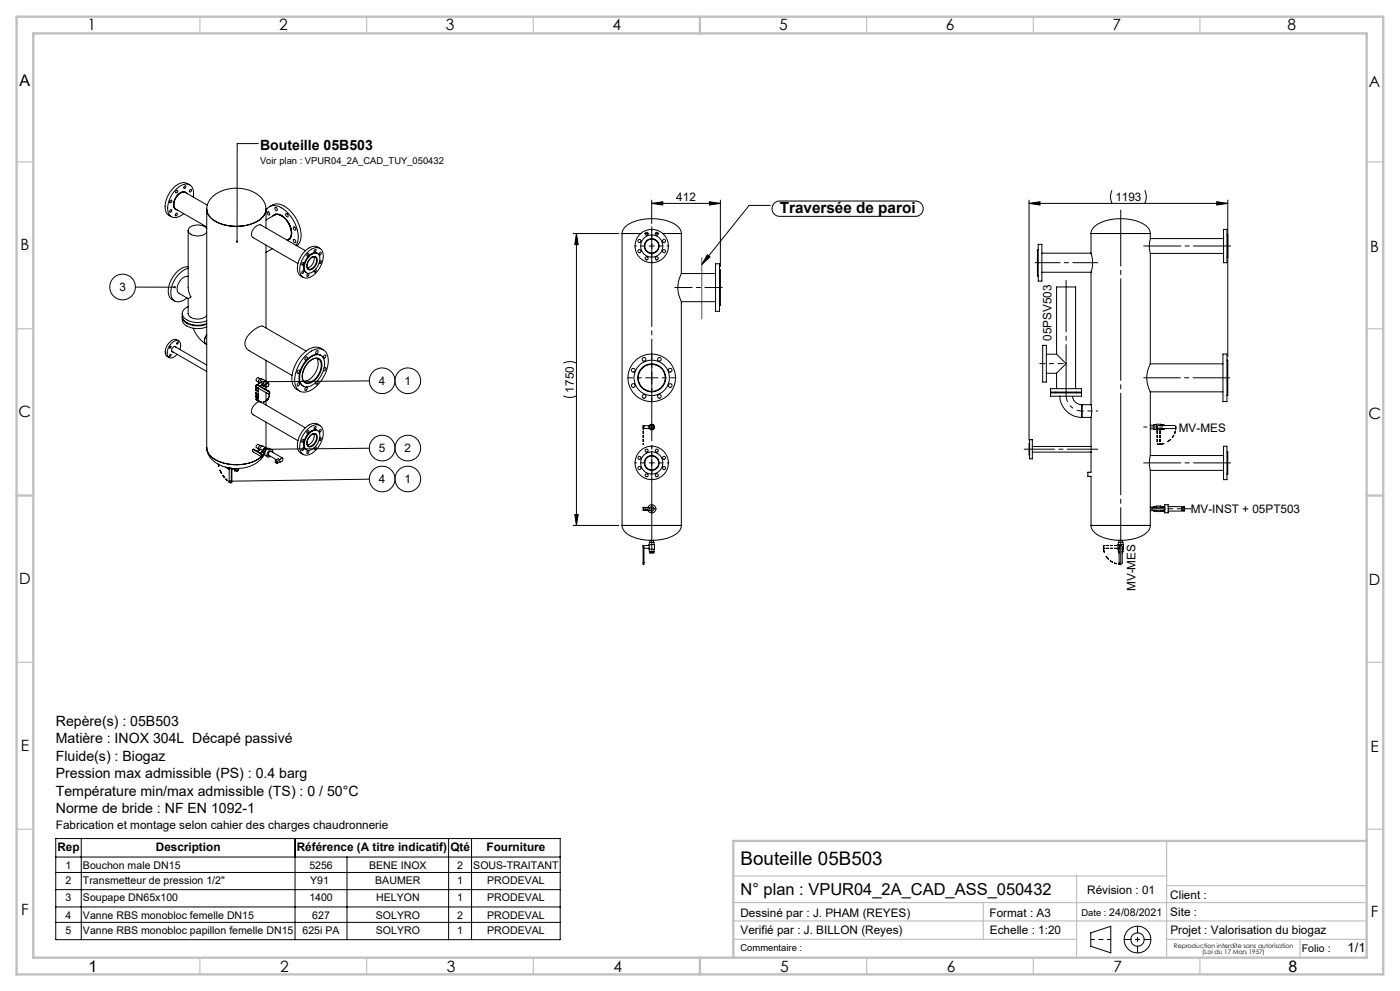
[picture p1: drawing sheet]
<svg xmlns="http://www.w3.org/2000/svg" width="420mm" height="297mm" viewBox="0 0 420 297" stroke-linecap="round" stroke-linejoin="round" font-family="sans-serif">
<g fill="none" stroke="#000" stroke-width=".3">
<path d="M52.9 57.2a.32 .32 0 0 1 .5 0 .32 .32 0 0 1-.2 .5l-.4 .1zM55.2 57.5l.4 .2M55.4 55.8v-.1a.34 .34 0 0 1 .3 .5 .34 .34 0 0 1-.5 .1zM55.6 57.7a3 3 0 0 0-3.3 2.7l-.2 1.3 .6 .9M55.6 57.7a3.2 3.2 0 0 0-3.4 3v1.4l.5 .5M55.6 57.7l6.6 3.8M56.1 58a1.88 1.88 0 0 0-3 .7 3.2 3.2 0 0 0-.5 4.1l.6 .1M56.9 55.4l-.7-.4a4.1 4.1 0 0 0-4.8 2 6.6 6.6 0 0 0-1.3 7l1.3 .9M57.1 56.8a.33 .33 0 0 1 .3 .5 .33 .33 0 0 1-.6 0zM58 59.1a2.75 2.75 0 0 0-2.2-3.9 7.3 7.3 0 0 0-5.4 6 3 3 0 0 0 1.5 3.9 3.7 3.7 0 0 0 3.2-1.1M77.5 43h-6.3l-.1 29.4M195.5 60v7"/>
<path d="M216.1 60v19.9M308.7 60v71.9M333.6 57l-.4 1.5v.9l.4 1.6M343.4 57l.5 1.8-.5 2.2M368.3 60v47M51.1 62.9l.1-.1a.36 .36 0 0 1 .2 .5 .36 .36 0 0 1-.5 .2zM51.2 60.1a.39 .39 0 0 1 .4 .4 .39 .39 0 0 1-.6 .3zM52.4 62.5l.3 .1M52.7 62.6l9.3 5.4M52.8 64a.39 .39 0 0 1 .4 .4 .39 .39 0 0 1-.5 .3zM56.4 69.1v17.1l.3 1.4 .6 1.4-.9 .5M62 62.7a6.8 6.8 0 0 1 5.8-5.9 10.7 10.7 0 0 1 11.2 3.3l.5 1 .3 1.6"/>
<path d="M62 62.6a5.3 5.3 0 0 0 4.4 4.5 12.7 12.7 0 0 0 12.3-1.9l.9-1.3 .2-1.3M62 62.7a5.6 5.6 0 0 0 4.9 4.6 12.7 12.7 0 0 0 11.9-2.2l.8-1.3 .2-1.1M62 68.5a3.6 3.6 0 0 0-5.5 .3 2.32 2.32 0 0 0 2.8 1.9 3.2 3.2 0 0 0 2.7-1.1M62 62.7v71.5M79.8 63.2a2.98 2.98 0 0 1 4.7-.9 10.3 10.3 0 0 1 4.7 10.4l-.4 .8M79.8 62.7v5.6M79.8 73.4v24.9M80.2 63.5a.54 .54 0 0 1 .6 .3 .54 .54 0 0 1-.2 .6l-.4-.4zM80.9 61.9l.8-.4a4.8 4.8 0 0 1 5.5 1.9 9.3 9.3 0 0 1 2.7 9.3l-.9 1M81.7 74.5l-1.9 1.1M81.8 64.8a2.35 2.35 0 0 1 3.6 .5 5.6 5.6 0 0 1 1.7 6.1l-.9 .6M82.3 64.4a3.9 3.9 0 0 1 4.4 2.7 3.6 3.6 0 0 1-.1 4.6l-.1 .1"/>
<path d="M82.3 64.4a3.5 3.5 0 0 1 4.1 2.2 4 4 0 0 1 .2 5.1l-.1 .1M82.3 64.4l-2.5 1.5M82.5 62.2a.55 .55 0 0 1 .6 .3 .55 .55 0 0 1-.2 .6l-.4-.5zM82.7 64.2h.1M82.8 64.2l-.5 .3M85.7 64.1a.52 .52 0 0 1 .6 .3 .52 .52 0 0 1-.1 .6l-.4-.4zM86.5 71.8l-.4 .2M87 71.5v.1M87 71.5l-.5 .3M88 71.8a.52 .52 0 0 1 .6 .3 .52 .52 0 0 1-.1 .6l-.4-.2zM88 68.1a.52 .52 0 0 1 .6 .2 .52 .52 0 0 1-.1 .7l-.4-.4zM90.7 78.8v-.1a.32 .32 0 0 1 .5 .2 .32 .32 0 0 1-.3 .4h-.4z"/>
<path d="M91.6 75.1l-13.4-7.7a2.79 2.79 0 0 0-2.5 3.6l13.7 8M92 75.8a3.2 3.2 0 0 1 4.3-1.1 5.4 5.4 0 0 1-.9 6.3 4 4 0 0 1-4.4 2.1 3.8 3.8 0 0 1-.5-4.8zM92.3 76.1v-.1a.33 .33 0 0 1 .3 .5 .33 .33 0 0 1-.6 0zM92.8 76.8a1.76 1.76 0 0 1 3-.3 4.5 4.5 0 0 1-3.3 5.4 1.95 1.95 0 0 1-1.1-2.8l.6-1.4zM93.1 77.5a.99 .99 0 0 1 1-.6 .99 .99 0 0 1 .9 .9 2.47 2.47 0 0 1-2.5 2.8 2.28 2.28 0 0 1 .6-3.1zM93.1 77.5a1.16 1.16 0 0 1 1.6-.6 1.16 1.16 0 0 1 .4 1.7 2.25 2.25 0 0 1-2.7 2.1 2.48 2.48 0 0 1 .7-3.2zM94.2 76.9a2.88 2.88 0 0 1-2 3.4M94.4 74.9v-.1a.34 .34 0 0 1 .5 .2 .34 .34 0 0 1-.3 .5l-.4-.1zM95.3 76a2.52 2.52 0 0 0-3.3 1.5 3.1 3.1 0 0 0-.2 4.2h.2M95.9 78.3a.3 .3 0 0 1 .5-.1 .3 .3 0 0 1-.2 .5l-.2 .2-.3-.1M96 74.4l-.8-.4a3.9 3.9 0 0 0-4.4 2.1 5.6 5.6 0 0 0-.9 6.3l1 .7M96 75.7a.34 .34 0 0 1 .3 .5 .34 .34 0 0 1-.6 0z"/>
<path d="M171.9 70h13.7M172.9 70l.6 3.3h-1.1zM172.9 70v87.5M186.6 70a4.7 4.7 0 0 1 4-3.7 14.6 14.6 0 0 1 12.7 1.6l.9 1.1 .2 1M186.6 70h5.6zM186.6 70v87.5M193.5 70h1zM195.4 73.7h.3M195.5 73.6v.3M195.5 61l3.3-.5v1zM195.5 61h20.6M196.6 70h.9z"/>
<path d="M198.8 70h5.6zM204.4 70v12M212.2 76.4l.8 .6-2.5 2.3zM212.8 60.5l3.3 .5-3.3 .5zM214.7 79.1h1.2v14.2h-1.2zM231.1 61.6h-6.3l-14.3 17.7M232.3 60.9l1.4-.6h41a2.29 2.29 0 0 1 2.3 2.2 2.29 2.29 0 0 1-2.3 2.3h-40.8a2.3 2.3 0 0 1-2.1-1.4 2.3 2.3 0 0 1 .5-2.5zM308.7 61l3.3-.5v1zM308.7 61h59.6M311.5 73.2h1.1v11h-1.1zM311.5 74.8h-.3v7.9h.3M312.6 75.9h14.7"/>
<path d="M327.3 70a4.7 4.7 0 0 1 4-3.7 14.6 14.6 0 0 1 12.7 1.6l.9 1.1 .2 1M327.3 75.9l.5 2.8-.5 2.9M327.3 70h17.8M327.3 70v5.9M345.1 71.5a8.8 8.8 0 0 0 0 4.4M345.1 75.9h22M345.1 70v1.5h22M345.1 75.9v33.1M365 60.5l3.3 .5-3.3 .5zM367.1 68.8h1v9.9h-1zM368.1 70.4h.2v6.7h-.2M40.6 86l11.8 .1"/>
<path d="M54.7 94.9a3.6 3.6 0 0 0 3.8 2.7l2.3-.1 1.2-.3M54.7 95v.8a3.8 3.8 0 0 0 4.1 2.7l2-.1 1.2-.4M54.7 94v.8a3.8 3.8 0 0 0 4.1 2.6l2-.1 1.2-.3M56.4 89.5v4.5a3.2 3.2 0 0 0 4.4 1.4l1.2-.9M56.4 82.9a3.6 3.6 0 0 0-3.2 4.1l.3 .8 2.9 1.7M56.4 80a6.2 6.2 0 0 0-5.2 4.3 4.2 4.2 0 0 0 .4 5.4l.8 .5M56.4 80.5a7.7 7.7 0 0 0-4.9 8.6 2.43 2.43 0 0 0 4 .6l.6-.4M56.4 91.9a2.09 2.09 0 0 0-1.2 3.3 6.6 6.6 0 0 0 6.8 .9M58 98.4a9.2 9.2 0 0 0 3.7 4.6M62 98h.1M90.7 81.3l.1-.1a.33 .33 0 0 1 .3 .4 .33 .33 0 0 1-.6 .1zM92.3 82.1a.33 .33 0 0 1 .5 .2 .33 .33 0 0 1-.4 .4h-.4z"/>
<path d="M92.5 80.6h.1M94.6 80.7a.36 .36 0 0 1 .2 .6 .36 .36 0 0 1-.6 0l.1-.2M204.4 82l-.1 .2a9 9 0 0 0 .1 8.2M204.4 90.4h10.3M204.4 82h10.3M204.4 90.4v67.1M215.9 80.9h.2v10.6h-.2M312.6 81.6h14.7M327.3 81.6v39.7M50.9 103.9h.1a.27 .27 0 0 1 .4 .1 .27 .27 0 0 1-.3 .3h-.2zM50.9 106.4a.27 .27 0 0 1 .5 0 .27 .27 0 0 1-.2 .3h-.3zM51.5 105.3l10.5 6"/>
<path d="M52.4 103.8l9.6 5.6M52.8 104.1a.85 .85 0 0 0-1 0 .85 .85 0 0 0-.3 1l.1 .3 .4 .1M53.1 102.6h.1a.23 .23 0 0 1 .2 .2 .23 .23 0 0 1-.1 .2 .23 .23 0 0 1-.3-.1zM53.6 102.2l-.6-.4a3.1 3.1 0 0 0-3.3 2.7v1.8l1 .9M54 104.7a1.73 1.73 0 0 0-.9-2.6 3.7 3.7 0 0 0-2.6 4.9 1.83 1.83 0 0 0 2.6-.8M61.7 103l.3 .2M62 100.4a1.96 1.96 0 0 0-.3 2.6 1.95 1.95 0 0 1 .3-2.6zM76.8 116.6v.5l.1-.5M76.8 115.6v.5M76.8 117.6v.5M76.8 118.6v.5M76.8 116.6h.1"/>
<path d="M76.8 118.1h.1M76.8 117.6h.1M76.8 119.1h.1M76.8 115.6h.1M76.8 116.1h.1M76.8 115.6l.6 .8M76.8 118.6h.1M76.9 119.7l.5 .2M76.9 119.7l.4 .4 .9 .3M76.9 115.7l-.1 .4M76.9 119.6l.4 .4M76.9 115.4h.3"/>
<path d="M76.9 119.6v.1M77 115.3l1.4-.7 .2 .7-.6 .4M77.1 115.4l-.3 .2M77.1 115.4l3.4 1.9M77.2 115.4h-.1M77.2 115.4l3.4 1.8M77.4 119.9h.1M77.4 119.9l-.1 .1 .8 .4M77.4 119.9l-.1 .1M77.4 116.9l.1 .5zM77.4 117.9v.6M77.4 119v.5"/>
<path d="M77.4 116.9h.1M77.4 118.4v.1M77.4 119.4v.1M77.4 116.4h.1M77.4 113.2a.61 .61 0 0 0-.5 .9l.6 .4M77.4 119.9v.1M77.4 116.3l3.4 1.7M77.4 117.9v.1M77.4 118.9v.1M77.5 113.2l.5 .3M77.5 116.3l-.1 .1M78.5 115.4l.5 .3"/>
<path d="M78.6 113.7l-.3-.2a.75 .75 0 0 0-.7 .5 .75 .75 0 0 0 .2 .9M79.5 115.6l.2 .1M79.5 115.6l.5 .4M79.6 115.1v.2M79.7 115.7l.3 .3M79.7 114.9l.3 .2M79.7 114.9l-.2 .7M79.8 108v6.2l-.9-.5a.99 .99 0 0 0-1 1.2M79.8 116v.7M79.8 117.6v3.8M80 114.5a.58 .58 0 0 0-.7-.2 .58 .58 0 0 0-.4 .5l-.1 .7 .5 .2M80 115.1l-.3 .6"/>
<path d="M80.3 114.6l-.5-.3a.83 .83 0 0 0-.7 1.3l.5 .3M80.4 119.6l-.3 .4M80.4 119.6h.1M80.4 114.8a.66 .66 0 0 0-.9 .2 .66 .66 0 0 0 .2 .9M80.4 114.8l.3 .3-.3 .6-.4 .3M80.4 114.8l-.4 .3M80.4 114.8l-.2-.2-.5 .3M80.5 117.3l.3 .6M80.6 117.2l.4 .4-.2 .4M80.6 117.2l-.1 .1M80.7 118.8l-.2 .4M80.7 118.8l-.1 .4"/>
<path d="M80.7 118.8h.1M80.8 118v.4M80.8 118l-.1 .1M80.8 117.9v.5M89.4 114.9a.35 .35 0 0 1 .5-.1 .35 .35 0 0 1-.1 .6 .37 .37 0 0 1-.6 .2 .37 .37 0 0 1 .1-.7zM89.4 111.1a.36 .36 0 0 1 .5 0 .36 .36 0 0 1-.1 .5 .37 .37 0 0 1-.6 .2 .37 .37 0 0 1 .1-.6zM91.5 114.5v.1M91.7 106.5a4.7 4.7 0 0 1 5.3-1.6 5.1 5.1 0 0 1 1 5.9 9.7 9.7 0 0 1-6.3 6.7 2.94 2.94 0 0 1-3.3-3.4 11.3 11.3 0 0 1 3.3-7.6zM91.7 107.1a.36 .36 0 0 1 .6 .1 .36 .36 0 0 1-.3 .5 .36 .36 0 0 1-.6 .1 .36 .36 0 0 1 .2-.6zM91.7 116.1a.38 .38 0 0 1 .6 .1 .38 .38 0 0 1-.3 .6 .36 .36 0 0 1-.6 .1 .36 .36 0 0 1 .2-.6zM91.8 105.2l-12.9-7.4a5.8 5.8 0 0 0-4.6 2.9 2.81 2.81 0 0 0 .4 4.4l12.9 7.4M92.1 108a3.4 3.4 0 0 1 4.5-1.2 5.7 5.7 0 0 1-.9 6.6 4.1 4.1 0 0 1-4.7 2.3 4.1 4.1 0 0 1-.5-5.2z"/>
<path d="M92.3 108.8a2.63 2.63 0 0 1 3.8-1 5.1 5.1 0 0 1-1.6 6.1 2.15 2.15 0 0 1-3.6 .2 5.4 5.4 0 0 1 1.4-5.3zM92.5 108.7a2.38 2.38 0 0 1 3.4-.8 5.3 5.3 0 0 1-2.5 6.5 1.75 1.75 0 0 1-2.1 0 1.75 1.75 0 0 1-.6-2 6.3 6.3 0 0 1 1.8-3.7zM94.8 105.3a.37 .37 0 0 1 .6-.2 .37 .37 0 0 1-.1 .7 .37 .37 0 0 1-.6 .2 .37 .37 0 0 1 .1-.7zM95 107.4a5.3 5.3 0 0 1-2.5 6.5l-1.4 .3M95.2 114.1a.47 .47 0 0 1 .1 .7 .47 .47 0 0 1-.6 .1v-.3M96.3 106.5a3.4 3.4 0 0 0-4.2 1.3 6.6 6.6 0 0 0-1.9 7.3l.8 .6M97 104.8l-.8-.5a4.6 4.6 0 0 0-5.3 1.8 10.1 10.1 0 0 0-3.1 9l.9 1.3 1.2 .8M97.2 106.6a.34 .34 0 0 1 .5-.1 .34 .34 0 0 1-.1 .6 .38 .38 0 0 1-.6 .2 .38 .38 0 0 1 .1-.7zM97.2 110.3a.36 .36 0 0 1 .6 0 .36 .36 0 0 1-.2 .5l-.3 .3-.3-.1M110.8 114.2l-32.3 .2M169 118.6l1.5 .5 1.5-.1 .9-.4M169 108.8l1.8-.4 2.1 .4"/>
<path d="M195.4 113.2h.3M195.5 113.1v.3M312.8 103.5h1.1v11h-1.1zM313.9 106.1h3.1M313.9 111.9h3.1M315.2 117.8h9.2v.9h-9.2zM315.2 116.5h9.2v1h-9.2zM316.8 117.5v.3M317 106.1l2.8 2.9-2.8 2.9M317 106.1v-20.1h5.7v30.5M317 111.9v4.6M317.9 118.7a6.6 6.6 0 0 0 6.7 6.4"/>
<path d="M321.7 118.7a2.79 2.79 0 0 0 2.9 2.6M322.9 117.5v.3M345.1 109l-.1 .3a8.9 8.9 0 0 0 .1 8.1M345.1 117.4h21.8M345.1 109h21.8M345.1 117.4v10.1M366.9 106.1h1.2v14.3h-1.2zM368.1 107.9h.2v10.6h-.2M62 134.2a7.1 7.1 0 0 0 6.5 6 10.2 10.2 0 0 0 10.7-3.7l.2-.5M62 134.2a5.5 5.5 0 0 0 4.6 4.4 12.7 12.7 0 0 0 12.2-2.1l.5-.8a9.9 9.9 0 0 1-8.8 3.6 9.1 9.1 0 0 1-8.2-4zM65.5 139.2l.1 .4M65.6 139.6l-.1-.5 .1 .6"/>
<path d="M65.6 139.6v.1M65.6 139.6h.1M76 134.8h-.3l.2 .6 2.5 1.4 .1-.3-.3-.5M76 134.8l2.2 1.2M76.2 134.7h-.4M76.2 134.7l-.2 .1M76.2 134.7l2.2 1.2M77.2 135.2l1.2-.5 .2 .6-.6 .4M77.3 120l.9 .4M77.4 133.2a.64 .64 0 0 0-.5 1l.6 .3M77.5 133.2l.5 .3M78.1 120.4h.1"/>
<path d="M78.2 120.4h.1M78.2 120.5a2.79 2.79 0 0 0-2.5 3.6l13.7 8M78.2 120.5l13.4 7.7M78.4 135.9l.3 .4-.2 .5M78.4 135.9l-.2 .1M78.5 135.4l.5 .3M78.6 133.7l-.3-.2a.75 .75 0 0 0-.7 .5 .75 .75 0 0 0 .2 .9M79.4 136l.2 .5 .8 .4M79.7 120.3l-.6 .1M79.7 120.2l-.6 .2M79.8 134.2h.1M79.8 126.5v7.7"/>
<path d="M79.8 134.2l-.9-.5a.99 .99 0 0 0-1 1.2M80 134.5a.58 .58 0 0 0-.7-.2 .58 .58 0 0 0-.4 .5l-.1 .7 .5 .2M80 134.6l-.4 .4-.2 .7M80.1 134.5l-.3-.2a.83 .83 0 0 0-.7 1.3l.3 .2M81.6 134.8l-.7-.4a1.48 1.48 0 0 0-1.5 1.6M81.8 135.6a.65 .65 0 0 0-.4-.9 .65 .65 0 0 0-.8 .5 .98 .98 0 0 0-.5 .9 .98 .98 0 0 0 .6 .9l.4-.2M82.6 138l.5 .3M82.6 138v.6l.5 .3M83.1 138.3v.6M84 137.8l.1-.1a.47 .47 0 0 1 .7-.4 .47 .47 0 0 1-.1 .8l-.5 .4-.2-.1M84 138.4h.1M84 138.4l-.9 .5"/>
<path d="M84 137.8l-.9 .5M84 137.8l-.5-.3-.9 .5M84.7 137.3l-3.4-2a.76 .76 0 0 0-.7 1.2l2.3 1.3M90.7 134.4v-.1a.34 .34 0 0 1 .5 .2 .34 .34 0 0 1-.3 .4h-.4zM90.7 131.9v-.1a.34 .34 0 0 1 .5 .2 .34 .34 0 0 1-.3 .4h-.4zM92.2 128.7a2.88 2.88 0 0 1 4.2-.8 6 6 0 0 1-1.5 6.9 3.2 3.2 0 0 1-4.3 1.1 5.7 5.7 0 0 1 1.1-6.5zM92.3 129.1a.35 .35 0 0 1 .5 .2 .35 .35 0 0 1-.4 .5h-.3zM92.3 135.2a.35 .35 0 0 1 .5 .2 .35 .35 0 0 1-.4 .4l-.3 .1zM92.5 133.7h.1M92.8 129.9a1.78 1.78 0 0 1 3-.3 4.4 4.4 0 0 1-3.5 5.4 2.07 2.07 0 0 1-.8-3.1zM93.1 130.6a1.05 1.05 0 0 1 1.8 0 2.57 2.57 0 0 1-2.4 3.1 2.25 2.25 0 0 1 .6-3.1zM93.1 130.6a1.16 1.16 0 0 1 1.6-.6 1.16 1.16 0 0 1 .4 1.7 2.39 2.39 0 0 1-2.6 2.1 2.37 2.37 0 0 1 .6-3.2z"/>
<path d="M94.2 130a2.9 2.9 0 0 1-2 3.4M94.4 128v-.1a.32 .32 0 0 1 .5 .2 .32 .32 0 0 1-.3 .4h-.4zM94.6 133.8a.36 .36 0 0 1 .2 .6 .36 .36 0 0 1-.6 0l.1-.2M95.3 129.1a2.69 2.69 0 0 0-3.4 1.6 3 3 0 0 0-.1 4l.2 .1M95.9 131.4a.31 .31 0 0 1 .5-.1 .31 .31 0 0 1-.2 .5l-.3 .2-.2-.1M96 128.8v-.1a.33 .33 0 0 1 .3 .5 .33 .33 0 0 1-.6 .1zM96 127.5l-.8-.4a3.9 3.9 0 0 0-4.4 2.1 5.6 5.6 0 0 0-.9 6.3l1 .7M110.8 134.3l-31.4 .4M192.9 129.2l.1 .7zM192.9 130.5l.1 .6zM192.9 131.7l.1 .6zM192.9 133l.1 .2z"/>
<path d="M192.9 128l.1 .6zM192.9 128v-.5h.3v.9h-.2M193.2 128.4h1.6M193.2 127.6h1.6M195.2 127.4h.7l.3 .6-.3 .6h-.7l-.4-.6zM195.4 138.7h.3M195.4 128h.3M195.5 127.9v.2M195.5 138.6v.3M308.9 131.8h.8v5.7h-.8zM308.9 133h-.2v3.3h.2M309.7 133.8h17.6"/>
<path d="M309.7 135.5h17.6M324.6 121.3v3.8M324.6 125.1h2.7M324.6 121.3h2.7M327.3 121.3l.2 1.4-.2 2.4M327.3 133.8v1.7M327.3 135.5v6h-.9v1.3h.9v14.7M327.3 125.1v8.7M345.1 136.5a8.9 8.9 0 0 0 0 4.5M345.1 127.5v1M345.1 128.5h1.1M345.1 127.5h1.1"/>
<path d="M345.1 136.5h22M345.1 128.5v8M346.9 127.3h-.7v1.4h.7M347.1 128l.5-.5h4.7a.71 .71 0 0 1 .4 1.1v-.4l-.3 .2h-4.8l-.4-.4M347.1 128h.1M347.1 129.2l.1 .7zM347.1 130.5l.1 .6zM347.1 131.7l.1 .6zM347.1 128v.6l.1-.6M347.2 133l.2 .1 1.7-.1-1.3 .2zM348 129.9h.1M348 129.2h.1"/>
<path d="M348 131.1h.1M348 130.5h.1M348 132.3h.1M348 131.7h.1M348 128.6h.1M348 128.4v.2M348 129.2v.7M348 130.5v.6M348 131.7v.6M348.2 127.5v-.4h-1.3v1.7h1.3v-.4M348.2 127.3h.7v.2M348.9 128.4v.3h-.7"/>
<path d="M348.9 127.5h.5M349 127.4v.1M349 128.4v.2M349.4 128.4l-.5 .1M350.3 132.3l.9-.6zM352.1 130.5l-.4 .6zM352.4 129.9h.1M352.6 129.2h.1M352.6 129.2l-.2 .7M367.1 133.7h1v10.1h-1zM368.1 135.4h.2v6.7h-.2M66 140.9l.5 .9"/>
<path d="M66 140.9l.5 1M66.5 141.8v.1M66.5 141.8h.1M66.9 142.6l.5 .5M66.9 142.6l.4 .5M66.9 142.6l.4 .6M66.9 142.6h.1M67.3 143.2h.1M67.4 143.1h-.1M67.4 143.1v.1M67.8 143.6l.5 .4M67.8 143.6l.4 .4"/>
<path d="M67.8 140l.4 .3M67.8 140h.1M67.8 143.6h.1M67.9 140.1l.4 .1M68.2 140.3h.1M68.2 144h.1M68.3 140.2v.1M68.3 140.2l-.1 .1M68.7 144.4a.42 .42 0 0 0 .7 .1M68.7 144.4l.2 .1M68.7 140.5l.1 .1M68.7 140.5h.1"/>
<path d="M68.7 144.4h.1M68.8 140.3v3.9l.1 .4-.2-.2M68.8 140.3h.1M69.3 140.3l.1 .3M69.4 140.3v.3M69.4 140.6h.1M69.4 140.6v3.9M69.6 144.4l-.3 .3M69.6 140.5l-.2 .1M69.6 140.5v3.9M69.6 144.4l-.2 .1M70 140.4l-.4 .2"/>
<path d="M70.2 140.4a.73 .73 0 0 0 .7 .5 .73 .73 0 0 0 .7-.5M70.3 140.7l.1 .4M70.4 140.8h.1M70.4 141.1l.7 .1M70.4 140.8v.3M71 140.9h.1M71.1 140.9v.3M71.1 140.9h.1M71.5 140.7v.2l-.4 .3M110.8 143.6l-41.8 .6M171.9 157.5h13.7M172.4 154.2h1.1l-.6 3.3z"/>
<path d="M186.6 157.5a4.8 4.8 0 0 0 4 3.7l1.8 .5 3.1 .3M186.6 157.5h17.8M193.2 152.1h1.7a.67 .67 0 0 1 1.1-.1 .67 .67 0 0 1 0 1 .67 .67 0 0 1-1.1-.1h-1.2v-.8M194.3 152.1a1.23 1.23 0 0 1 1.9-.6 1.23 1.23 0 0 1 0 2 1.23 1.23 0 0 1-1.9-.6M194.3 152.9h-1.4v-.9h.3v.9M195.4 152.5h.3M195.5 152.4v.2M204.4 157.5a4.8 4.8 0 0 1-4 3.7l-1.8 .5-3.1 .3M327.3 157.5a4.8 4.8 0 0 0 4 3.7 15 15 0 0 0 12.5-1.4l1.1-1.3 .2-1M327.3 157.5h17.8M345.1 152v1M345.1 141h22"/>
<path d="M345.1 141v11M345.1 153v4.5M345.1 153h1.1M345.1 152h1.1M345.6 152.3l.3-.3h3.3l.4 .5-.4 .4h-3.3l-.3-.3zM346.2 152.9v.3h.7M346.9 152.9v.4h1.3v-.4M346.9 152v-.3h1.3v.3M346.9 151.8h-.7v.2M348.2 151.8h1.2M348.9 152.9v.3h-.7M348.9 151.8v.2"/>
<path d="M348.9 153.2h.5M349.4 152.2v-.9h1v2.4h-1v-.9M350.4 151.8h4.9v.3M355.3 152.9v.3h-4.9M355.3 152.1h-.8v.8h.8M355.3 152.1v.8M192.9 168.7v.4h.3v-.4M192.9 163.9h.3v4.8M192.9 168.7h.3M192.9 163.9v4.8M193 163.5v.4M193.2 164.3h1.5"/>
<path d="M194.7 163.5v-.3h1.7v1.4h-1.7v-.3M194.7 163.5v.8M194.7 163.5h-1.8v.4M194.8 163.2v-.6h1.4v.6M194.8 164.6v.7h1.4M195 165.3h.1M195.2 165.3v.4M195.5 162h-.5v.6M195.5 162h.5v.6M195.9 165.3v.4M196 165.3h.1M196.2 164.6v1.1h-1.4v-.4h1.4"/>
<path d="M331.1 163.6l.2-.1-.3 .4 .3 .3-.3-.1 .3 1.4-.3-1.2zM331.9 166.7l.6 .9zM331.9 164.3h.6M331.9 163.5h.6M331.9 163.5h.1M331.9 164.3v.1M332.5 163.5h.1M332.5 164.3v.1M333.1 168l.6 .4zM333.1 164.3h.6M333.1 163.5h.6M333.1 163.5h.1"/>
<path d="M333.1 164.3v.1M333.7 163.5h.1M333.7 164.3v.1M333.7 168.4v.1M334.4 168.7l.6 .3zM334.4 164.3h.6M334.4 163.5h.6M334.4 163.5h.1M334.4 164.3v.1M334.4 168.7v.1M335 163.5h.1M335 164.3v.1"/>
<path d="M335.5 163.2v-.6h1.4v.6M335.5 164.6v.7h.2M335.6 164.3h.1M335.6 163.5h.6M335.6 163.5h.1M335.6 164.3v.1M335.6 169v.1M335.7 162.6v-.6h1v.6M335.7 165.3h.1M335.7 163.9v4.8l.3 .3h-.4M335.7 164.6h-.3v-1.4h1.6v1.4h-.3M335.7 165.3v.4"/>
<path d="M335.7 163.9h.1M336.2 163.5l.5 .3v4.9a.76 .76 0 0 1-1.1 .4M336.2 163.5l-.4 .4M336.2 163.5h.1M336.7 165.3v.4M336.7 165.3h.1M336.9 164.6v.7h-.2M16.7 251.3h151.4v30.3h-151.4zM16.7 256.9h151.4M24.4 251.3v30.3M88.5 251.3v30.3M104.1 256.9v24.7"/>
<path d="M134.6 251.3v30.3M141.5 251.3v30.3M16.7 261.5h151.4M16.7 266.6h151.4M16.7 271.8h151.4M16.7 276.4h151.4M327.2 279.6l6-2v8l-6-2z"/>
<circle cx="191.8" cy="75.3" r=".46"/>
<circle cx="191.8" cy="72.2" r=".46"/>
<circle cx="194" cy="70" r=".45"/>
<circle cx="194" cy="77.4" r=".46"/>
<circle cx="195.5" cy="73.7" r="5"/>
<circle cx="195.5" cy="73.7" r="2.06"/>
<circle cx="195.5" cy="73.8" r="3.3"/>
<circle cx="195.5" cy="73.8" r="2.21"/>
<circle cx="197" cy="70" r=".45"/>
<circle cx="197.1" cy="77.4" r=".46"/>
<circle cx="199.2" cy="72.2" r=".45"/>
<circle cx="199.2" cy="75.3" r=".45"/>
<circle cx="36.8" cy="86" r="3.9"/>
<circle cx="114.6" cy="114.1" r="3.8"/>
<circle cx="122.4" cy="114.1" r="3.8"/>
<circle cx="190" cy="115.5" r=".55"/>
<circle cx="190" cy="111" r=".55"/>
<circle cx="193.2" cy="118.8" r=".55"/>
<circle cx="193.2" cy="107.7" r=".55"/>
<circle cx="195.5" cy="113.2" r="7.1"/>
<circle cx="195.5" cy="113.2" r="5.3"/>
<circle cx="195.5" cy="113.2" r="4.2"/>
<circle cx="195.5" cy="113.2" r="4"/>
<circle cx="197.8" cy="118.8" r=".55"/>
<circle cx="197.8" cy="107.7" r=".55"/>
<circle cx="201.1" cy="115.5" r=".55"/>
<circle cx="201.1" cy="111" r=".55"/>
<circle cx="114.6" cy="134.3" r="3.8"/>
<circle cx="122.4" cy="134.3" r="3.8"/>
<circle cx="191.8" cy="137.2" r=".45"/>
<circle cx="194" cy="135" r=".46"/>
<circle cx="195.5" cy="138.8" r="3.3"/>
<circle cx="195.5" cy="138.7" r="5"/>
<circle cx="195.5" cy="128" r=".72"/>
<circle cx="195.5" cy="128" r=".85"/>
<circle cx="195.5" cy="138.7" r="2.07"/>
<circle cx="195.5" cy="138.7" r="2.22"/>
<circle cx="197.1" cy="135" r=".46"/>
<circle cx="199.2" cy="137.2" r=".44"/>
<circle cx="114.6" cy="143.6" r="3.8"/>
<circle cx="122.4" cy="143.6" r="3.8"/>
<circle cx="191.8" cy="140.3" r=".45"/>
<circle cx="194" cy="142.4" r=".45"/>
<circle cx="197" cy="142.4" r=".45"/>
<circle cx="199.2" cy="140.3" r=".44"/>
<circle cx="341.2" cy="281.6" r="2"/>
<circle cx="341.3" cy="281.6" r="4"/>
</g>
<path d="M341.3 277.6v8M345.3 281.6h-8" fill="none" stroke="#000" stroke-width=".3" stroke-dasharray="30.5 1.3 1.3 1.3" stroke-dashoffset="28.4"/>
<path d="M327.3 281.6h6" fill="none" stroke="#000" stroke-width=".3" stroke-dasharray="30.5 1.3 1.3 1.3" stroke-dashoffset="29.4"/>
<g fill="none" stroke="#c0c0c0" stroke-width=".35">
<path d="M60 5v5M110 5v5M160 5v5M260 5v5M310 5v5M360 5v5M5 48.5h5M410 48.5h5M5 98.5h5M410 98.5h5M5 198.5h5M410 198.5h5"/>
<path d="M5 248.5h5M350 252v35M410 248.5h5M220 262.5h130M220 276h190M220 270.5h190M295 270.5v11M323 262.5v24.5M350 265.4h60M60 287v5M110 287v5M160 287v5"/>
<path d="M220 281.5h103M260 287v5M310 287v5M350 281.5h60M360 287v5M390 281.5v5.5"/>
</g>
<path d="M5 5h410v287h-410zM10 10h400v277h-400zM210 5v5M5 148.5h5M410 148.5h5M410 252h-190v35M210 287v5" fill="none" stroke="#c0c0c0" stroke-width=".7"/>
<path d="M319.9 118.9a4.7 4.7 0 0 0 4.7 4.3" fill="none" stroke="#000" stroke-width=".3" stroke-dasharray="30.5 1.3 1.3 1.3" stroke-dashoffset="28.9" stroke-linecap="butt"/>
<path d="M329.3 78.7h-18.8" fill="none" stroke="#000" stroke-width=".3" stroke-dasharray="30.5 1.3 1.3 1.3" stroke-dashoffset="23"/>
<path d="M343.1 73.7h26.1M369.2 138.7h-26.1" fill="none" stroke="#000" stroke-width=".3" stroke-dasharray="30.5 1.3 1.3 1.3" stroke-dashoffset="19.3"/>
<path d="M319.8 118.7v-34.7" fill="none" stroke="#000" stroke-width=".3" stroke-dasharray="30.5 1.3 1.3 1.3" stroke-dashoffset="15"/>
<path d="M329.3 134.6h-22.1" fill="none" stroke="#000" stroke-width=".3" stroke-dasharray="30.5 1.3 1.3 1.3" stroke-dashoffset="21.3"/>
<path d="M348.9 128h-5.8" fill="none" stroke="#000" stroke-width=".3" stroke-dasharray="30.5 1.3 1.3 1.3" stroke-dashoffset="29.5"/>
<path d="M336.2 168.9v-105.9" fill="none" stroke="#000" stroke-width=".3" stroke-dasharray="30.5 1.3 1.3 1.3" stroke-dashoffset="13.7"/>
<path d="M368.9 113.2h-25.8" fill="none" stroke="#000" stroke-width=".3" stroke-dasharray="30.5 1.3 1.3 1.3" stroke-dashoffset="19.5"/>
<path d="M195.3 113.2h-7M195.5 113v-7M195.5 113.5v7M195.8 113.2h7M311.9 109h7.1" fill="none" stroke="#000" stroke-width=".3" stroke-dasharray="30.5 1.3 1.3 1.3" stroke-dashoffset="28.9"/>
<path d="M329.3 123.2h-4.7" fill="none" stroke="#000" stroke-width=".3" stroke-dasharray="30.5 1.3 1.3 1.3" stroke-dashoffset="30"/>
<path d="M345.2 152.5h12.1" fill="none" stroke="#000" stroke-width=".3" stroke-dasharray="30.5 1.3 1.3 1.3" stroke-dashoffset="26.3"/>
<path d="M195.5 165.8v-97.8" fill="none" stroke="#000" stroke-width=".3" stroke-dasharray="30.5 1.3 1.3 1.3" stroke-dashoffset=".6"/>
<path d="M216.7 86.2h-14.3" fill="none" stroke="#000" stroke-width=".3" stroke-dasharray="30.5 1.3 1.3 1.3" stroke-dashoffset="25.3"/>
<path d="M195.3 73.7h-4.9M195.5 73.5v-4.9M195.5 74v4.8M195.8 73.7h4.9M195.3 138.7h-4.9M195.5 138.5v-4.9M195.5 139v4.8M195.8 138.7h4.9" fill="none" stroke="#000" stroke-width=".3" stroke-dasharray="30.5 1.3 1.3 1.3" stroke-dashoffset="29.9"/>
<path d="M195.3 128h-.6M195.5 127.7v-.6M195.5 128.2v.6M195.8 128h.6M195.3 152.5h-1.1M195.5 152.2v-1.1M195.5 152.7v1.1M195.8 152.5h1.1" fill="none" stroke="#000" stroke-width=".3" stroke-dasharray="30.5 1.3 1.3 1.3"/>
<path d="M210.5 77.2v18.4" fill="none" stroke="#f00" stroke-width=".3"/>
<g fill="#000">
<path d="M70.8 72.2v.4l.3 .2v-.4v.4a.35 .35 0 0 0 .3-.5 .35 .35 0 0 0-.6-.1zM212.2 76.4l.8 .6-2.5 2.3zM308.7 61l3.3-.5v1zM365 60.5l3.3 .5-3.3 .5z"/>
<path d="M172.9 70l.6 3.3h-1.1zM172.4 154.2h1.1l-.6 3.3z"/>
<path d="M195.5 61l3.3-.5v1zM212.8 60.5l3.3 .5-3.3 .5z"/>
<path d="M78.2 114.2v.2h.3h-.3a.33 .33 0 0 0 .4 .3 .33 .33 0 0 0 .2-.5 .33 .33 0 0 0-.6 0zM79.2 134.4l-.2 .3h.4h-.4a.35 .35 0 0 0 .4 .3 .35 .35 0 0 0 .3-.4 .35 .35 0 0 0-.5-.2zM52.1 85.9l.1 .4 .5-.1-.3-.1h.4l-.1-.3zM68.8 143.9l-.1 .3h.3h-.3a.34 .34 0 0 0 .4 .3 .34 .34 0 0 0 .2-.4 .34 .34 0 0 0-.5-.2z"/>
</g>
<text font-size="5.6" x="222.2" y="259.1">Bouteille 05B503</text>
<text font-size="4.9" x="222.2" y="268.4">N° plan : VPUR04_2A_CAD_ASS_050432</text>
<g font-size="4.8">
<text x="5.9" y="25.7">A</text>
<text x="26.5" y="291.4">1</text>
<text x="386.5" y="291.4">8</text>
</g>
<g font-size="4.7">
<text x="26.3" y="9.1">1</text>
<text x="83.8" y="9.1">2</text>
<text x="133.8" y="9.1">3</text>
<text x="183.8" y="9.1">4</text>
<text x="233.8" y="9.1">5</text>
<text x="283.8" y="9.1">6</text>
<text x="333.8" y="9.1">7</text>
<text x="386.3" y="9.1">8</text>
<text x="410.7" y="26.2">A</text>
<text x="6.1" y="75">B</text>
<text x="411.1" y="75.5">B</text>
<text x="5.6" y="125">C</text>
<text x="410.5" y="125.5">C</text>
<text x="5.7" y="175">D</text>
<text x="410.7" y="175.5">D</text>
<text x="6.2" y="225">E</text>
<text x="411.2" y="225.5">E</text>
<text x="6.3" y="274.3">F</text>
<text x="411.3" y="274.7">F</text>
<text x="84.1" y="291.4">2</text>
<text x="134.1" y="291.4">3</text>
<text x="184.1" y="291.4">4</text>
<text x="234.1" y="291.4">5</text>
<text x="284.1" y="291.4">6</text>
<text x="334.1" y="291.4">7</text>
</g>
<text font-size="4.6" x="233.9" y="63.8">Traversée de paroi</text>
<g font-size="4.2">
<text x="78" y="45.1">Bouteille 05B503</text>
<text x="16.8" y="217.5">Repère(s) : 05B503</text>
<text x="16.8" y="222.8">Matière : INOX 304L Décapé passivé</text>
<text x="16.8" y="228">Fluide(s) : Biogaz</text>
<text x="16.8" y="233.2">Pression max admissible (PS) : 0.4 barg</text>
<text x="16.8" y="238.5">Température min/max admissible (TS) : 0 / 50°C</text>
<text x="16.8" y="243.7">Norme de bride : NF EN 1092-1</text>
</g>
<text font-size="3.9" x="404.3" y="285.3">1/1</text>
<g font-size="3.5">
<text x="202.9" y="60.1">412</text>
<text x="334.6" y="60.1">1193</text>
<text x="35.8" y="87.2">3</text>
<text x="315.4" y="102.2" transform="rotate(-90 315.4 102.2)">05PSV503</text>
<text x="113.7" y="115.3">4</text>
<text x="121.4" y="115.3">1</text>
<text x="172.2" y="117.6" transform="rotate(-90 172.2 117.6)">1750</text>
<text x="353.7" y="129.4">MV-MES</text>
<text x="113.7" y="135.4">5</text>
<text x="121.4" y="135.4">2</text>
<text x="113.7" y="144.7">4</text>
<text x="121.4" y="144.7">1</text>
<text x="357.2" y="153.8">MV-INST + 05PT503</text>
<text x="340.7" y="177.2" transform="rotate(-90 340.7 177.2)">MV-MES</text>
<text x="16.8" y="248.4">Fabrication et montage selon cahier des charges chaudronnerie</text>
<text x="17.2" y="255">Rep</text>
<text x="46.8" y="255">Description</text>
<text x="89" y="255">Référence (A titre indicatif)</text>
<text x="135.1" y="255">Qté</text>
<text x="146" y="255">Fourniture</text>
<text x="326.2" y="267.8">Révision : 01</text>
<text x="351.1" y="269.4">Client :</text>
<text x="222.2" y="274.8">Dessiné par : J. PHAM (REYES)</text>
<text x="296.9" y="274.7">Format : A3</text>
<text x="351.1" y="274.6">Site :</text>
<text x="222.2" y="279.9">Verifié par : J. BILLON (Reyes)</text>
<text x="297" y="279.8">Echelle : 1:20</text>
<text x="351.1" y="280.1">Projet : Valorisation du biogaz</text>
</g>
<g font-size="3.2">
<text x="19.7" y="260.3">1</text>
<text x="24.9" y="260.3">Bouchon male DN15</text>
<text x="92.8" y="260.3">5256</text>
<text x="110.7" y="260.3">BENE INOX</text>
<text x="137.2" y="260.3">2</text>
<text x="142" y="260.3">SOUS-TRAITANT</text>
<text x="19.7" y="264.9">2</text>
<text x="24.9" y="264.9">Transmetteur de pression 1/2&quot;</text>
<text x="93.1" y="264.9">Y91</text>
<text x="112.6" y="264.9">BAUMER</text>
<text x="137.2" y="264.9">1</text>
<text x="146.1" y="264.9">PRODEVAL</text>
<text x="19.7" y="270.1">3</text>
<text x="19.7" y="275.3">4</text>
<text x="24.9" y="270.1">Soupape DN65x100</text>
<text x="24.9" y="275.3">Vanne RBS monobloc femelle DN15</text>
<text x="92.8" y="270.1">1400</text>
<text x="93.7" y="275.3">627</text>
<text x="112.7" y="275.3">SOLYRO</text>
<text x="112.8" y="270.1">HELYON</text>
<text x="137.2" y="275.3">2</text>
<text x="137.2" y="270.1">1</text>
<text x="146.1" y="275.3">PRODEVAL</text>
<text x="146.1" y="270.1">PRODEVAL</text>
<text x="19.7" y="279.9">5</text>
<text x="24.9" y="279.9">Vanne RBS monobloc papillon femelle DN15</text>
<text x="90.8" y="279.9">625i PA</text>
<text x="112.7" y="279.9">SOLYRO</text>
<text x="137.2" y="279.9">1</text>
<text x="146.1" y="279.9">PRODEVAL</text>
<text x="390.5" y="285.3">Folio :</text>
</g>
<g font-size="2.8">
<text x="78" y="49.2">Voir plan : VPUR04_2A_CAD_TUY_050432</text>
<text x="324.4" y="274.6">Date : 24/08/2021</text>
<text x="222.2" y="285.1">Commentaire :</text>
</g>
<g font-size="1.9">
<text x="352.2" y="284.1">Reproduction interdite sans autorisation</text>
<text x="360.7" y="285.9">(Loi du 17 Mars 1957)</text>
</g>
</svg>
